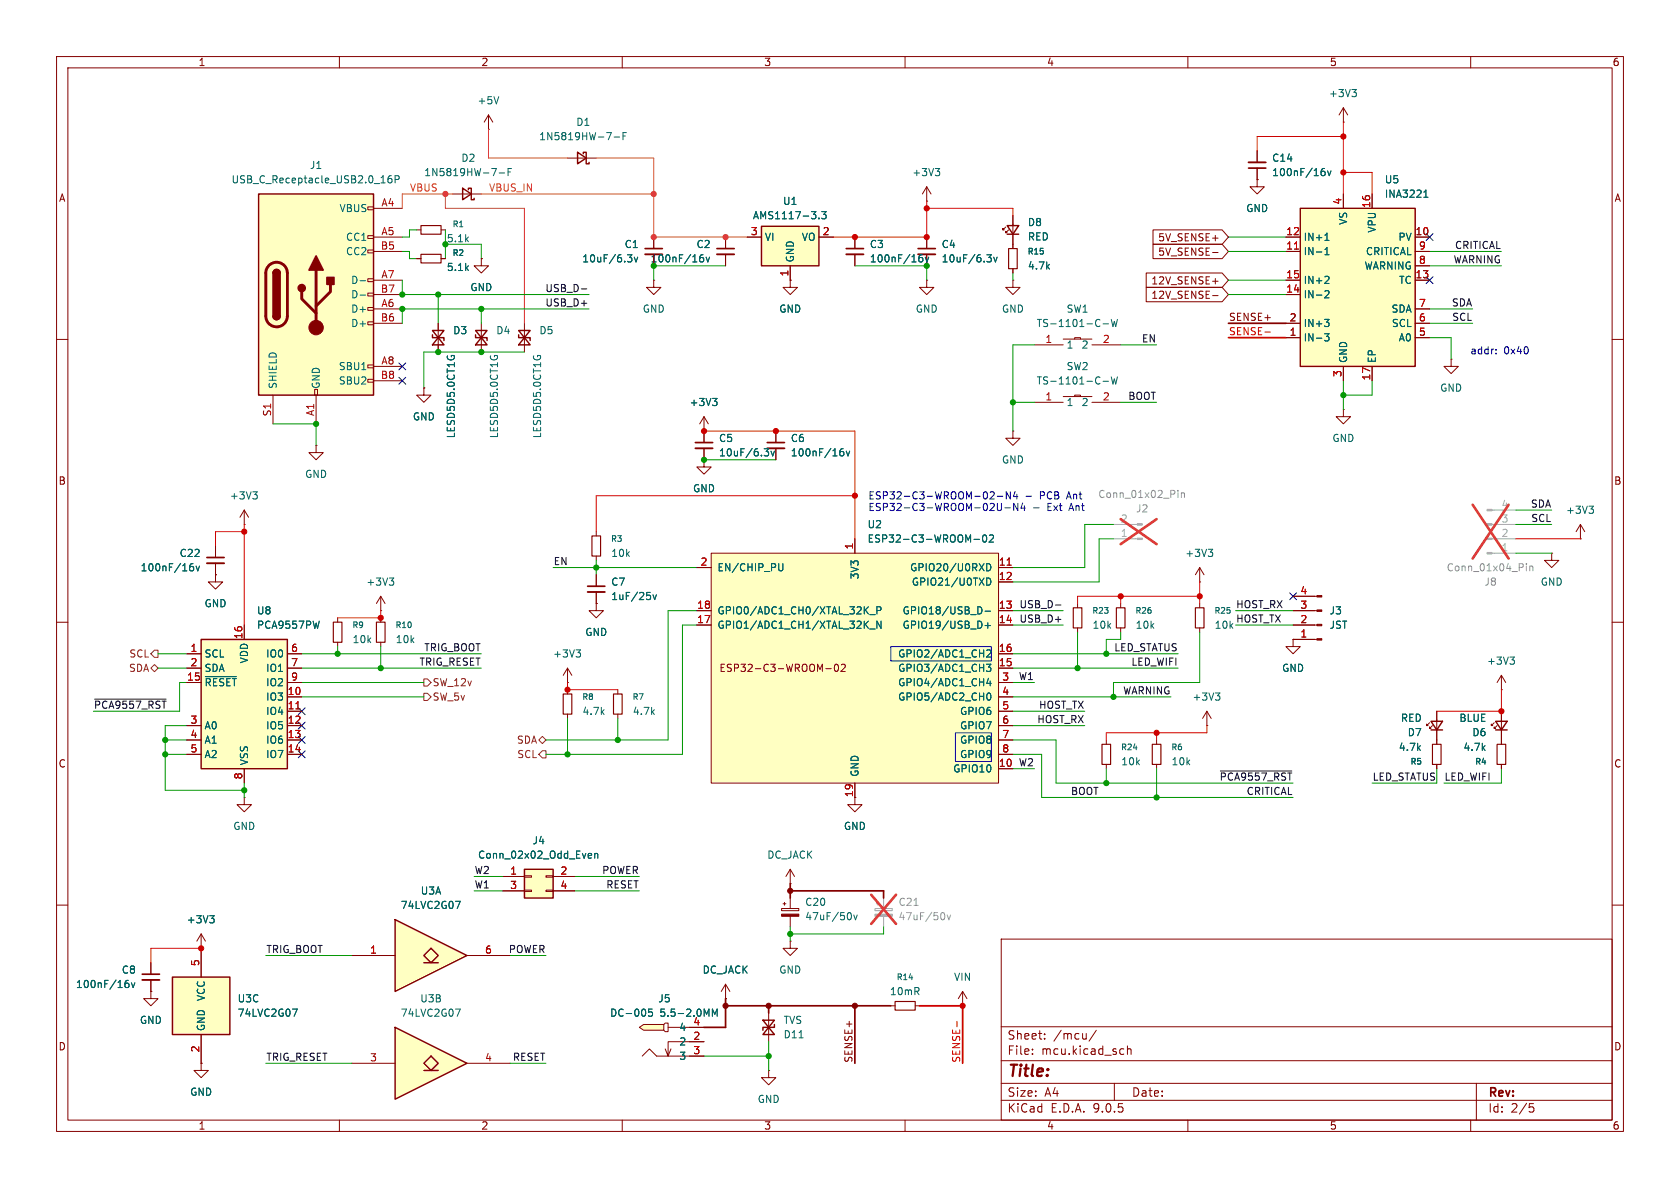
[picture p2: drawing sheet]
<svg xmlns="http://www.w3.org/2000/svg" width="297mm" height="210mm" viewBox="0 0 297 210" stroke-linecap="round" stroke-linejoin="round" font-family="sans-serif">
<g fill="none" stroke="#840000" stroke-width=".18">
<path d="M10 10h277v190h-277zM12 12h273v186h-273zM60 10v2M110 10v2M160 10v2M210 10v2M260 10v2M80 34.3h5.1M86.4 22.9h.1M86.4 20.3l-.8 1.3M86.4 20.3l.7 1.3M86.4 20.3v2.6"/>
<path d="M100.3 27.9h5.1M73.7 40.6h.7M78 40.6h.7M10 60h2M74.9 68.6v1.3h1.3l-1.3 1.2-1.2-1.2h1.2M74.9 68.6h.1M179.1 76.2v1.3h1.2l-1.2 1.2-1.3-1.2h1.3M179.1 76.2h.1M285 60h2M10 110h2M190.5 106.7v.7M190.5 111v.8"/>
<path d="M285 110h2M252.7 127.8l-.5 .5v-.3v.3h.3M253.2 128.3l-.5 .5v-.3v.3h.3M254 125.7v5.9M254 135.1v.8M10 160h2M177 166h108v32h-108zM285 160h2M60 198v2M110 198v2M160 198v2M177 194.5h108"/>
<path d="M177 191.5h108M177 187.5h108M177 181.5h108M182.5 186.3v.1M182.5 185.5v.1M184.7 183.6v.1M184.7 182.8v.1M193.8 182.1l-1.3 2M197 191.5v3M198.2 185.4l.5 .1M198.7 186.3l-.5 .1M199.3 185.5l.2-.1 .4 .1 .1 .9"/>
<path d="M199.3 184.9v1.5M210 198v2M260 198v2M261 191.5v6.5M270.4 195.1h.7M270.5 195.7h.4l.3 .3-.2 .5-.5 .1"/>
</g>
<path d="M81.8 33.3l1.5 1-1.5 1zM82.8 33.5v-.2h.5v2h.5v-.2M102.1 26.9l1.5 1-1.5 1.1zM103.1 27.2v-.3h.5v2.1h.5v-.3M253 127.5h2l-1 1.5zM253 129h2" fill="none" stroke="#840000" stroke-width=".25"/>
<path d="M74.4 39.9h3.6v1.5h-3.6zM189.7 107.4h1.6v3.6h-1.6zM253.2 131.6h1.6v3.5h-1.6z" fill="none" stroke="#840000" stroke-width=".2"/>
<path d="M88.2 17.1l-.4 1.3M88.2 30.6h1M89.8 30.4h.4M90.4 29.8h-.6v1.3M108.6 24.2h.9M110.1 24h.5M110.7 23.4h-.6v1.3" fill="none" stroke="#006464" stroke-width=".18"/>
<path d="M45.7 34.3h20.3v35.6h-20.3z" fill="#ffffc2"/>
<g fill="none" stroke="#840000" stroke-width=".18">
<path d="M65 36.6h1v.5h-1zM66 36.8h5.1M65 41.7h1v.5h-1zM65 44.2h1v.5h-1zM65 49.3h1v.5h-1zM65 51.8h1v.5h-1zM65 54.4h1v.5h-1zM65 56.9h1v.5h-1zM66 41.9h5.1M66 44.5h5.1M66 49.5h5.1M66 52.1h5.1"/>
<path d="M66 54.6h5.1M66 57.2h5.1M85.1 45.7v1.3h1.3l-1.3 1.3-1.3-1.3h1.3M85.1 45.7h.1M48.3 69.9v5M55.6 68.8h.5v1.1h-.5zM55.9 69.9v5M65 64.5h1v.5h-1zM65 67.1h1v.5h-1zM66 64.8h5.1M66 67.3h5.1M274.3 97.8v1.3h1.3l-1.3 1.2-1.3-1.2h1.3"/>
<path d="M274.3 97.8h.1"/>
</g>
<path d="M45.7 34.3h20.3v35.6h-20.3zM48.3 48.3a.64 .64 0 0 1 .6-.7 .64 .64 0 0 1 .6 .7M48.3 55.9a.64 .64 0 0 0 .6 .6 .64 .64 0 0 0 .6-.6" fill="none" stroke="#840000" stroke-width=".25"/>
<path d="M47.5 46.9a1.9 1.9 0 0 1 2.1-.4 1.9 1.9 0 0 1 1.2 1.8v7.6a1.91 1.91 0 0 1-1.9 1.9 1.91 1.91 0 0 1-1.9-1.9v-7.8l.2-.6zM53.3 51.6v1.2l2.6 2.6M55.9 47.8v10.1M58.4 50.3v1.3l-2.5 2.5" fill="none" stroke="#840000" stroke-width=".51"/>
<g fill="#840000" stroke="#840000" stroke-width=".25">
<path d="M48.3 48.3h1.2v7.6h-1.2z"/>
<path d="M48.4 47.8a.64 .64 0 0 1 .7-.1 .64 .64 0 0 1 .4 .6h-1.2z"/>
<path d="M48.3 55.9h1.2a.64 .64 0 0 1-.6 .6 .64 .64 0 0 1-.6-.6z"/>
<path d="M55.9 45.2l1.2 2.6h-2.5z"/>
<path d="M57.8 49h1.3v1.3h-1.3z"/>
<circle cx="53.3" cy="50.9" r=".63"/>
</g>
<circle cx="55.9" cy="57.9" r="1.27" fill="#840000" stroke="#840000" stroke-width=".18"/>
<path d="M69.2 31.1h-.4a.86 .86 0 0 0 0 1.2l.4-.1 .1-.4-.2-.3-.4 .1-.1 .2M69.8 31.7h.7l.1-.2-.1-.3-.7-.1v1.2M63.7 49.6h.9M63.7 52.2h.9" fill="none" stroke="#006464" stroke-width=".18"/>
<path d="M35.6 113h15.2v22.9h-15.2z" fill="#ffffc2"/>
<path d="M35.6 113h15.2v22.9h-15.2z" fill="none" stroke="#840000" stroke-width=".25"/>
<g fill="none" stroke="#840000" stroke-width=".18">
<path d="M38.1 96.5v2.1M38.1 99.6v2M33 115.6h2.6M33 118.1h2.6M38.1 101.6v1.3h1.3l-1.3 1.2-1.3-1.2h1.3M38.1 101.6h.1M43.2 110.5v2.5M50.8 115.6h2.5M50.8 118.1h2.5M33 120.7h2.6M33 128.3h2.6M33 130.8h2.6"/>
<path d="M33 133.4h2.6M43.2 135.9v2.5M50.8 120.7h2.5M50.8 128.3h2.5M50.8 130.8h2.5M50.8 133.4h2.5M50.8 123.2h2.5M50.8 125.7h2.5M43.2 141v1.2h-1.3l1.3 1.3 1.2-1.3h-1.2M43.2 141h.1M26.7 175.3v1.2h1.2l-1.2 1.3-1.3-1.3h1.3M26.7 175.3h.1"/>
<path d="M26.7 170.2v2M26.7 173.2v2.1M35.6 167.6h.1M35.6 165.1l-.8 1.3M35.6 165.1l.7 1.3M35.6 165.1v2.5"/>
</g>
<path d="M34.1 99.6l-.4 .2M33.6 100.2l.4-.1 .2 .3-.1 .5h-.5M34.7 100.1l.3 .8 .3-.8M36.3 119.6h5.5M56.4 109.8l-.3 1.3M22.2 173.9l.4-.1 .2 .2-.1 .5h-.5M22.7 173.3l-.4 .1M23.2 173.7l.3 .9 .3-.9M37.1 161.9h.8l-.5 .5M37.6 162.4l.3 .2v.3l-.3 .2" fill="none" stroke="#006464" stroke-width=".18"/>
<path d="M52.3 125.3h.7" fill="none" stroke="#a90000" stroke-width=".18"/>
<path d="M36.6 98.6h3M25.1 172.2h3.1" fill="none" stroke="#840000" stroke-width=".3"/>
<path d="M36.6 99.6h3M25.1 173.2h3.1" fill="none" stroke="#840000" stroke-width=".33"/>
<path d="M30.5 172.7h10.1v10.2h-10.1z" fill="#ffffc2"/>
<path d="M178.1 39.9h2l-1 1.5zM76.5 58.4h2l-2 2.6h2zM76.5 59.2v.5h2v.5M84.1 58.4h2l-2 2.6h2zM84.1 59.2v.5h2v.5M91.7 58.4h2l-2 2.6h2zM91.7 59.2v.5h2v.5M178.1 41.4h2M264.4 127.5h2l-1 1.5zM264.4 129h2M30.5 172.7h10.1v10.2h-10.1z" fill="none" stroke="#840000" stroke-width=".25"/>
<g fill="none" stroke="#840000" stroke-width=".18">
<path d="M179.1 38.1v5.8M77.5 57.2v5M85.1 57.2v5M92.7 57.2v5M115.6 49.5v1.3h1.2l-1.2 1.3-1.3-1.3h1.3M115.6 49.5h.1M115.6 41.9v2M128.3 41.9v2M128.3 45v2M151.1 41.9v2M151.1 45v2M163.8 49.5v1.3h1.3l-1.3 1.3-1.2-1.3h1.2"/>
<path d="M163.8 49.5h.1M163.8 41.9v2M163.8 45v2M177.8 40.1l-.5 .5v-.2v.2h.2M178.3 40.6l-.5 .5v-.2v.2h.3M179.1 49.5v1.3h1.2l-1.2 1.3-1.3-1.3h1.3M179.1 49.5h.1M179.1 47.5v.8M124.5 81.3v1.3h1.2l-1.2 1.2-1.3-1.2h1.3M124.5 81.3h.1M279.4 95.3h.1M279.4 92.7l-.8 1.3"/>
<path d="M279.4 92.7l.8 1.3M279.4 92.7v2.6M198.1 106.7v.7M198.1 111v.8M212.1 102.9h.1M212.1 100.3v2.6M212.1 106.7v.7M212.1 111v.8M212.1 100.3l-.8 1.3M212.1 100.3l.8 1.3M228.6 113v1.3h1.3l-1.3 1.3-1.3-1.3h1.3M228.6 113h.1"/>
<path d="M228.6 113h4.2M228.6 110.5h4.2M228.6 108h4.2M228.6 105.4h4.2M265.4 119.4l-.7 1.3M265.4 119.4l.8 1.3M265.4 119.4v2.5M195.6 130.8v.8M195.6 135.1v.8M204.5 130.8v.8M204.5 135.1v.8M213.4 128.3h.1"/>
<path d="M213.4 125.7l-.8 1.3M213.4 125.7l.7 1.3M213.4 125.7v2.6M264.2 127.8l-.5 .5v-.3v.3h.2M264.7 128.3l-.5 .5v-.3v.3h.2M265.4 121.9h.1M265.4 125.7v5.9M265.4 135.1v.8M139.7 156.2h.1M139.7 153.7l-.8 1.2M139.7 153.7l.8 1.2M139.7 153.7v2.5"/>
<path d="M151.1 141v1.2h1.3l-1.3 1.3-1.2-1.3h1.2M35.6 167.6v5.1M35.6 188v1.2h1.2l-1.2 1.3-1.3-1.3h1.3M35.6 188h.1M35.6 182.9v5.1"/>
</g>
<g fill="none" stroke="#006464" stroke-width=".18">
<path d="M110.9 45h.8l-.4 .5 .3 .1 .1 .5-.2 .2h-.4M112.1 45.5l.3 .8 .3-.8M123.8 45.6l.4-.1 .2 .3-.1 .4h-.5M124.3 45l-.4 .2M124.8 45.5l.3 .8 .3-.8M162.6 45.6l.3-.1 .3 .3-.2 .4h-.4M163 45l-.4 .2M163.6 45.5l.3 .8 .3-.8M174.5 45h.8l-.5 .5 .4 .1 .1 .5-.3 .2h-.4M175.7 45.5l.3 .8 .3-.8M79.1 62.9v.3M79.8 63.1v-.3h.4l.1 .3"/>
<path d="M86.7 62.9v.3M87.4 63.1v-.3h.4l.2 .3M94.4 62.9l-.1 .3M95 63.1v-.3h.5l.1 .3M213.6 97.1h.8l-.4 .5M214.1 97.6l.3 .2v.3l-.3 .3M280.9 89.5h.8l-.4 .5M281.5 90l.2 .2v.3l-.2 .2M266.9 116.1h.8l-.4 .5M267.5 116.6l.2 .3v.3l-.2 .2M214.9 122.5h.8l-.5 .5M215.4 123l.3 .2v.3l-.3 .3"/>
<path d="M51.7 178.4h.8l-.5 1.2"/>
</g>
<path d="M178.3 43.9h1.5v3.6h-1.5zM197.4 107.4h1.5v3.6h-1.5zM211.3 107.4h1.6v3.6h-1.6zM194.8 131.6h1.5v3.5h-1.5zM203.7 131.6h1.5v3.5h-1.5zM264.7 131.6h1.5v3.5h-1.5z" fill="none" stroke="#840000" stroke-width=".2"/>
<path d="M114 43.9h3.1M126.7 43.9h3.1M149.6 43.9h3.1M162.3 43.9h3.1" fill="none" stroke="#840000" stroke-width=".3"/>
<path d="M114 45h3.1M126.7 45h3.1M149.6 45h3.1M162.3 45h3.1" fill="none" stroke="#840000" stroke-width=".33"/>
<g fill="#a1a1a1" stroke="#a1a1a1" stroke-width=".18">
<path d="M201.1 95.1h.8v.3h-.8z"/>
<path d="M201.1 92.6h.8v.2h-.8z"/>
<path d="M262.9 97.7h.9v.2h-.9z"/>
<path d="M262.9 95.1h.9v.3h-.9z"/>
<path d="M262.9 92.6h.9v.2h-.9z"/>
<path d="M262.9 90h.9v.3h-.9z"/>
</g>
<path d="M196.8 95.3h4.3M196.8 92.7h4.3M263.8 95.3h4.2M263.8 92.7h4.2M263.8 97.8h4.2M263.8 90.2h4.2" fill="none" stroke="#a1a1a1" stroke-width=".18"/>
<path d="M208.2 86.7v.1M208.2 87.1v.9M208.9 87.1v.9M208.9 87.2l.1-.1 .3 .1 .1 .8M269.8 99.6v.2M269.8 100.1v.8M270.4 100.1v.8M270.4 100.2l.2-.1h.3l.1 .8" fill="none" stroke="#989898" stroke-width=".18"/>
<path d="M198.1 91.8l6.4 4.4M204.5 91.8l-6.4 4.4M260.3 89.2l6.4 9.5M266.7 89.2l-6.4 9.5" fill="none" stroke="#e12e31" stroke-width=".46"/>
<g fill="#840000" stroke="#840000" stroke-width=".18">
<path d="M232.8 112.9h.9v.3h-.9z"/>
<path d="M232.8 110.4h.9v.2h-.9z"/>
<path d="M232.8 107.8h.9v.3h-.9z"/>
<path d="M232.8 105.3h.9v.2h-.9z"/>
</g>
<path d="M125.7 97.8h50.8v40.6h-50.8z" fill="#ffffc2"/>
<g fill="none" stroke="#840000" stroke-width=".18">
<path d="M125.7 97.8h50.8v40.6h-50.8zM151.1 95.3v2.5M123.2 100.3h2.5M123.2 108h2.5M123.2 110.5h2.5M146 118.2h1M147.6 117.5l.2-.1a.68 .68 0 0 1 .4 .7 .68 .68 0 0 1-.4 .6l-.2-.1-.1-.4zM148.7 117.5l.5-.1 .2 .4-.7 .9h.7M176.5 100.3h2.6M176.5 108h2.6M176.5 110.5h2.6M176.5 102.9h2.6"/>
<path d="M176.5 115.6h2.6M176.5 118.1h2.6M151.1 138.4v2.6M176.5 120.7h2.6M176.5 123.2h2.6M176.5 125.7h2.6M176.5 128.3h2.6M176.5 130.8h2.6M176.5 133.4h2.6M176.5 135.9h2.6"/>
</g>
<g fill="none" stroke="#006464" stroke-width=".18">
<path d="M138.4 99.6l-.1 1.2-.1 .1-.4-.1M172.2 95.3h1M173.8 94.7l.2-.1a.68 .68 0 0 1 .4 .6 .68 .68 0 0 1-.4 .6l-.2-.1-.1-.4zM174.4 99.6a.64 .64 0 0 1 .8 .7 .64 .64 0 0 1-.8 .6zM174.9 94.7l.5-.1 .2 .3-.7 .9h.7M153.8 108.7h.9M153.8 111.2h.9M155 107.9h.6l.2-.2-.1-.3-.7-.1v1.2M155.8 109.8v1.3l-.8-1.3v1.3M173.4 107.3l.2 .5-.2 .7M174.1 108h1M174.1 110.6h1"/>
<path d="M174.4 117.4h.8l-.5 .5 .4 .1v.6l-.2 .1-.5-.1M174.4 102.2a.64 .64 0 0 1 .8 .6 .64 .64 0 0 1-.8 .6zM174.4 115l.5-.1 .3 .3-.8 .9h.8M174.6 110.1v1M174.7 119.9l-.3 .9h.8M174.6 122.6l.1-.1a.68 .68 0 0 1 .5 .6 .68 .68 0 0 1-.5 .7l-.1-.2-.2-.3zM175.1 120.4v.8"/>
</g>
<path d="M178 99.9h.8" fill="none" stroke="#a90000" stroke-width=".18"/>
<path d="M134.6 40h10.2v7h-10.2z" fill="#ffffc2"/>
<path d="M134.6 40h10.2v7h-10.2z" fill="none" stroke="#840000" stroke-width=".25"/>
<path d="M132.1 41.9h2.5M139.7 49.5v1.3h1.3l-1.3 1.3-1.3-1.3h1.3M139.7 49.5h.1M139.7 47v2.5M144.8 41.9h2.5M124.5 76.2h.1M124.5 73.7l-.8 1.2M124.5 73.7l.7 1.2M124.5 73.7v4.5M124.5 79.2v2.1M137.2 76.2v2M137.2 79.2v2.1" fill="none" stroke="#840000" stroke-width=".18"/>
<path d="M144.8 38.6v.1M145.3 37.4h.7l-.4 .5 .4 .1v.6l-.2 .1-.5-.1M126 70.4h.8l-.5 .5M126.5 70.9l.3 .3v.3l-.3 .2M135.1 79.3h.8l-.4 .5 .3 .1 .1 .5-.3 .2h-.3M136.3 79.7l.3 .9 .3-.9M148.6 79.9l.3-.1 .3 .3-.1 .4h-.5M149.1 79.3l-.5 .1M149.6 79.7l.3 .9 .3-.9" fill="none" stroke="#006464" stroke-width=".18"/>
<path d="M122.9 78.2h3.1M135.6 78.2h3.1" fill="none" stroke="#840000" stroke-width=".3"/>
<path d="M122.9 79.2h3.1M135.6 79.2h3.1" fill="none" stroke="#840000" stroke-width=".33"/>
<path d="M92.7 153.7h5.1v5.1h-5.1z" fill="#ffffc2"/>
<path d="M92.7 153.7h5.1v5.1h-5.1z" fill="none" stroke="#840000" stroke-width=".25"/>
<path d="M88.9 154.9h3.8M88.9 157.5h3.8M92.7 154.8h1.3v.3h-1.3zM92.7 157.4h1.3v.2h-1.3zM96.5 154.8h1.3v.3h-1.3zM96.5 157.4h1.3v.2h-1.3zM97.8 154.9h3.8M97.8 157.5h3.8" fill="none" stroke="#840000" stroke-width=".18"/>
<path d="M104.2 150.9h.3l.1 .3-.6 .1M104.5 151.6l-.3 .1M105.1 151l.2-.1h.3l.1 .8M105.1 150.9v.8" fill="none" stroke="#006464" stroke-width=".18"/>
<path d="M69.8 181.6l12.7 6.4-12.7 6.3z" fill="#ffffc2"/>
<path d="M74.9 189.2h2.6" fill="none" stroke="#ffffc2" stroke-width=".18"/>
<path d="M74.9 188l1.3-1.3 1.3 1.3-1.3 1.2z" fill="#ffffc2"/>
<path d="M69.8 181.6l12.7 6.4-12.7 6.3zM74.9 188l1.3-1.3 1.3 1.3-1.3 1.2zM74.9 189.2h2.6" fill="none" stroke="#840000" stroke-width=".25"/>
<path d="M62.2 188h7.6M82.5 188h7.7" fill="none" stroke="#840000" stroke-width=".18"/>
<path d="M80.5 178.4h.9l-.6 1.2" fill="none" stroke="#006464" stroke-width=".18"/>
<path d="M69.8 162.6l12.7 6.3-12.7 6.4z" fill="#ffffc2"/>
<path d="M74.9 170.2h2.6" fill="none" stroke="#ffffc2" stroke-width=".18"/>
<path d="M74.9 168.9l1.3-1.3 1.3 1.3-1.3 1.3z" fill="#ffffc2"/>
<path d="M69.8 162.6l12.7 6.3-12.7 6.4zM74.9 168.9l1.3-1.3 1.3 1.3-1.3 1.3zM74.9 170.2h2.6" fill="none" stroke="#840000" stroke-width=".25"/>
<path d="M62.2 168.9h7.6M82.5 168.9h7.7" fill="none" stroke="#840000" stroke-width=".18"/>
<path d="M80.5 159.3h.9l-.6 1.3" fill="none" stroke="#006464" stroke-width=".18"/>
<path d="M113 181.6l.8-.5h3.6v1h-3.6z" fill="#ffffc2"/>
<g fill="none" stroke="#840000" stroke-width=".18">
<path d="M73.7 45.7h.7M78 45.7h.7M55.9 78.7v1.3h1.2l-1.2 1.3-1.3-1.3h1.3M55.9 78.7h.1M256.5 63.5v1.3h1.3l-1.3 1.2-1.2-1.2h1.2M256.5 63.5h.1M43.2 92.7h.1M43.2 90.2l-.8 1.2M43.2 90.2l.7 1.2M43.2 90.2v2.5M105.4 94v.7M105.4 98.3v.8"/>
<path d="M59.7 109.2v.8M59.7 113.5v.8M67.3 108h.1M67.3 105.4v2.6M67.3 109.2v.8M67.3 113.5v.8M67.3 105.4l-.8 1.3M67.3 105.4l.8 1.3M100.3 118.1v2.6M100.3 118.1l-.7 1.3M100.3 118.1l.8 1.3M105.4 106.7v1.3h1.3l-1.3 1.2-1.3-1.2h1.3"/>
<path d="M105.4 106.7h.1M105.4 101.6v2M105.4 104.6v2.1M100.3 120.7h.1M100.3 121.9v.8M100.3 126.2v.8M109.2 121.9v.8M109.2 126.2v.8M138.4 159.8h.5M138.7 159.5v.5M139.7 158.8v1.8M128.3 176.5h.1"/>
<path d="M128.3 174l-.8 1.3M128.3 174l.7 1.3M128.3 174v2.5M135.9 179.1v5.1M138.2 160.6h3v.4h-3zM139.7 166.4v1.2h1.3l-1.3 1.3-1.3-1.3h1.3M139.7 166.4h.1M139.7 162v1.8M157.5 177.8h.7M161.8 177.8h.8M170.2 177.8h.1M170.2 175.3l-.8 1.2"/>
<path d="M170.2 175.3l.7 1.2M170.2 175.3v2.5M113 181.6l.8-.5h3.6v1h-3.6zM113.5 186.7l1.3-1.3 1.3 1.3h8.4M117.4 181.1l.2-.2h.5v1.5h-.5l-.2-.3M118.1 181.6h6.4M118.6 185.4l-.5 1.3M124.5 184.2h-6.4v2.5l-.5-1.3M135.9 189.2v1.3h1.3l-1.3 1.3-1.3-1.3h1.3M135.9 189.2h.1"/>
</g>
<g fill="none" stroke="#006464" stroke-width=".18">
<path d="M44.7 86.9h.8l-.4 .5M45.2 87.4l.3 .3v.3l-.3 .2M68.8 102.2h.8l-.4 .5M69.4 102.7l.2 .2v.3l-.2 .2M101.8 114.9h.8l-.4 .5M102.4 115.4l.2 .2v.3l-.2 .2M114.4 104.7h.6M114.9 105.3l.1 .2-.1 .4M115.4 105.1l.3 .9 .3-.9M115.3 178.4h-.6l-.1 .6 .2-.1h.4l.2 .2-.1 .4-.2 .1-.5-.1M125.9 179.6v-1.2l.5 .9 .4-.9v1.2M150.2 161.3a.79 .79 0 0 1 0 1.3"/>
<path d="M150.9 161.7l.3 .9 .3-.9M141.3 183.5h.7"/>
</g>
<path d="M74.4 45h3.6v1.5h-3.6zM104.6 94.7h1.6v3.6h-1.6zM58.9 110h1.6v3.5h-1.6zM66.5 110h1.6v3.5h-1.6zM99.6 122.7h1.5v3.5h-1.5zM108.5 122.7h1.5v3.5h-1.5zM158.2 177h3.6v1.6h-3.6z" fill="none" stroke="#840000" stroke-width=".2"/>
<path d="M103.9 103.6h3" fill="none" stroke="#840000" stroke-width=".3"/>
<path d="M103.9 104.6h3" fill="none" stroke="#840000" stroke-width=".33"/>
<path d="M154.9 159.8h.5M155.2 159.5v.5M156.2 158.8v1.8M154.7 160.6h3v.4h-3zM156.2 162v1.8" fill="none" stroke="#a1a1a1" stroke-width=".18"/>
<path d="M154.7 161.6h3v.4h-3z" fill="#a1a1a1" stroke="#a1a1a1" stroke-width=".18"/>
<path d="M161.6 160.1h.7M166.7 161.3a.79 .79 0 0 1 0 1.3M167.4 161.7l.4 .9 .3-.9" fill="none" stroke="#989898" stroke-width=".18"/>
<path d="M154 158.2l4.4 5.1M158.4 158.2l-4.4 5.1" fill="none" stroke="#e12e31" stroke-width=".46"/>
<path d="M134.9 180.3h2l-2 2.6h2zM136.9 181.1v.5h-2v.5" fill="none" stroke="#840000" stroke-width=".25"/>
<path d="M138.2 161.6h3v.4h-3z" fill="#840000" stroke="#840000" stroke-width=".18"/>
<path d="M229.9 36.8h20.3v28h-20.3z" fill="#ffffc2"/>
<path d="M229.9 36.8h20.3v28h-20.3z" fill="none" stroke="#840000" stroke-width=".25"/>
<g fill="none" stroke="#840000" stroke-width=".18">
<path d="M237.5 19.1v2.5M237.5 19.1l-.8 1.2M237.5 19.1l.8 1.2M163.8 35.6h.1M163.8 33l-.7 1.3M163.8 33l.8 1.3M163.8 33v2.6M179.1 38.1v1.8M222.2 31.8v1.2h1.3l-1.3 1.3-1.2-1.3h1.2M222.2 31.8h.1M222.2 26.7v2M222.2 29.7v2.1"/>
<path d="M237.5 21.6h.1M237.5 34.3v2.5M242.6 34.3v2.5M73.7 45.7h.7M77.5 57.2v1.2M78 45.7h.7M85.1 45.7h.1M115.6 41.9v2M128.3 41.9v2M128.3 45v2M132.1 41.9h2.5M139.7 49.5h.1"/>
<path d="M139.7 47v2.5M144.8 41.9h2.5M151.1 41.9v2M151.1 45v2M163.8 41.9v2M163.8 45v2M179.1 41.4v2.5M179.1 47.5v.8M188 59.9h5M190 59.9v-.2h1v.2M202.6 48.3h13.5l1.1 1.2-1.1 1.3h-13.5zM202.6 50.8h13.5l1.1 1.3-1.1 1.2h-13.5z"/>
<path d="M203.8 43.2h12.3l1.1 1.3-1.1 1.2h-12.3zM203.8 40.6h12.3l1.1 1.3-1.1 1.3h-12.3zM214.4 44.6h.9M214.4 49.7h.9M214.4 52.3h.9M227.3 41.9h2.6M227.3 44.5h2.6M227.3 49.5h2.6M227.3 52.1h2.6M227.3 57.2h2.6M227.3 59.7h2.6M250.2 41.9h2.5"/>
<path d="M250.2 44.5h2.5M250.2 49.5h2.5M250.2 57.2h2.5M250.2 59.7h2.5M250.2 47h2.5M250.2 54.6h2.5M74.9 68.6h.1M77.5 61v1.2M124.5 76.2h.1M124.5 76.2v2M124.5 79.2v2.1M137.2 76.2v2"/>
<path d="M137.2 79.2v2.1M182.9 71.1h5.1M182.9 61h5.1M188 70.1h5M190 70.1v-.2h1v.2M193 71.1h5.1M193 61h5.1M237.5 72.4v1.3h1.3l-1.3 1.2-1.3-1.2h1.3M237.5 72.4h.1M237.5 64.8v2.5M242.6 64.8v2.5M38.1 96.5v2.1"/>
<path d="M38.1 99.6v2M124.5 81.3h.1M151.1 95.3v2.5M33 115.6h2.6M33 118.1h2.6M38.1 101.6h.1M43.2 110.5v2.5M50.8 115.6h2.5M50.8 118.1h2.5M105.4 106.7h.1M105.4 101.6v2M105.4 104.6v2.1"/>
<path d="M123.2 110.5h2.5M123.2 108h2.5M123.2 100.3h2.5M176.5 110.5h2.6M176.5 108h2.6M176.5 115.6h2.6M176.5 118.1h2.6M176.5 100.3h2.6M176.5 102.9h2.6M228.6 113h.1M228.6 113h3.8M228.6 110.5h3.8"/>
<path d="M228.6 108h3.8M228.6 105.4h3.8M33 120.7h2.6M33 128.3h2.6M33 130.8h2.6M33 133.4h2.6M43.2 135.9v2.5M50.8 120.7h2.5M50.8 128.3h2.5M50.8 130.8h2.5M50.8 133.4h2.5M50.8 123.2h2.5"/>
<path d="M50.8 125.7h2.5M151.1 138.4v2.6M176.5 120.7h2.6M176.5 128.3h2.6M176.5 130.8h2.6M176.5 133.4h2.6M176.5 123.2h2.6M176.5 125.7h2.6M176.5 135.9h2.6M254 125.7v1.8M254 129v2.6M254 135.1v.8"/>
<path d="M265.4 125.7v1.8M265.4 129v2.6M265.4 135.1v.8M88.9 154.9h3.8M88.9 157.5h3.8M97.8 154.9h3.8M97.8 157.5h3.8M26.7 175.3h.1M26.7 170.2v2M26.7 173.2v2.1M35.6 167.6h.1M35.6 167.6v5.1"/>
<path d="M62.2 168.9h7.6M82.5 168.9h7.7M128.3 176.5h.1M35.6 188h.1M35.6 182.9v5.1M121.9 181.6h2.6M121.9 184.2h2.6M121.9 186.7h2.6"/>
</g>
<g fill="none" stroke="#006464" stroke-width=".18">
<path d="M239 15.8h.8l-.4 .5M239.5 16.3l.3 .2v.3l-.3 .3M144.8 38.6v.1M145.3 37.4h.7l-.4 .5 .4 .1v.6l-.2 .1-.5-.1M165.3 29.8h.8l-.4 .5M165.9 30.3l.2 .2v.3l-.2 .3M233.7 30.3h.3l.3 .2-.1 .5h-.5M234.2 29.8l-.5 .1M234.7 30.2l.3 .9 .3-.9M251.7 34.9h.7M251.8 33.9l.3-.3v1.3M110.9 45h.8l-.4 .5 .3 .1 .1 .5-.2 .2h-.4"/>
<path d="M112.1 45.5l.3 .8 .3-.8M123.8 45.6l.4-.1 .2 .3-.1 .4h-.5M124.3 45l-.4 .2M124.8 45.5l.3 .8 .3-.8M162.6 45.6l.3-.1 .3 .3-.2 .4h-.4M163 45l-.4 .2M163.6 45.5l.3 .8 .3-.8M174.5 45h.8l-.5 .5 .4 .1 .1 .5-.3 .2h-.4M175.7 45.5l.3 .8 .3-.8M195 57.2h1M196.5 56.5l.3 1.2 .2-.9 .2 .9 .3-1.2M234.2 59h.8l-.5 .5 .4 .1v.5l-.2 .2-.5-.1"/>
<path d="M234.2 56.5h.8l-.5 .4M234.2 42.5h.8M234.2 44.1l.4-.3v1.2M234.2 45h.8M234.2 51.5l.5-.1 .3 .3-.8 .9h.8M234.3 41.5l.3-.3v1.3M234.4 48.8l.4 .1 .2 .3-.8 .9h.8M234.7 56.9l.3 .3v.3l-.3 .2M79.1 62.9v.3M79.8 63.1v-.3h.4l.1 .3M126 70.4h.8l-.5 .5M126.5 70.9l.3 .3v.3l-.3 .2"/>
<path d="M135.1 79.3h.8l-.4 .5 .3 .1 .1 .5-.3 .2h-.3M136.3 79.7l.3 .9 .3-.9M148.6 79.9l.3-.1 .3 .3-.1 .4h-.5M149.1 79.3l-.5 .1M149.6 79.7l.3 .9 .3-.9M195 67.4h1M196.5 66.6l.3 1.3 .2-.9 .2 .9 .3-1.3M34.1 99.6l-.4 .2M138.4 99.6l-.1 1.2-.1 .1-.4-.1M172.2 95.3h1M173.8 94.7l.2-.1a.68 .68 0 0 1 .4 .6 .68 .68 0 0 1-.4 .6l-.2-.1-.1-.4zM174.4 99.6a.64 .64 0 0 1 .8 .7 .64 .64 0 0 1-.8 .6z"/>
<path d="M174.9 94.7l.5-.1 .2 .3-.7 .9h.7M33.6 100.2l.4-.1 .2 .3-.1 .5h-.5M34.7 100.1l.3 .8 .3-.8M36.3 119.6h5.5M56.4 109.8l-.3 1.3M114.4 104.7h.6M114.9 105.3l.1 .2-.1 .4M115.4 105.1l.3 .9 .3-.9M153.8 108.7h.9M153.8 111.2h.9M155 107.9h.6l.2-.2-.1-.3-.7-.1v1.2M155.8 109.8v1.3l-.8-1.3v1.3"/>
<path d="M173.4 107.3l.2 .5-.2 .7M174.1 108h1M174.1 110.6h1M174.4 117.4h.8l-.5 .5 .4 .1v.6l-.2 .1-.5-.1M174.4 102.2a.64 .64 0 0 1 .8 .6 .64 .64 0 0 1-.8 .6zM174.4 115l.5-.1 .3 .3-.8 .9h.8M174.6 110.1v1M174.7 119.9l-.3 .9h.8M174.6 122.6l.1-.1a.68 .68 0 0 1 .5 .6 .68 .68 0 0 1-.5 .7l-.1-.2-.2-.3zM175.1 120.4v.8M80.5 159.3h.9l-.6 1.3M104.2 150.9h.3l.1 .3-.6 .1"/>
<path d="M104.5 151.6l-.3 .1M105.1 151l.2-.1h.3l.1 .8M105.1 150.9v.8M22.2 173.9l.4-.1 .2 .2-.1 .5h-.5M22.7 173.3l-.4 .1M23.2 173.7l.3 .9 .3-.9M37.1 161.9h.8l-.5 .5M37.6 162.4l.3 .2v.3l-.3 .2M51.7 178.4h.8l-.5 1.2M115.3 178.4h-.6l-.1 .6 .2-.1h.4l.2 .2-.1 .4-.2 .1-.5-.1M125.9 179.6v-1.2l.5 .9 .4-.9v1.2"/>
</g>
<path d="M228.8 44h.8M178 99.9h.8M52.3 125.3h.7" fill="none" stroke="#a90000" stroke-width=".18"/>
<path d="M220.7 29.7h3.1M217.2 57.2h10.1M139.7 157.5h16.5v1.3M139.7 156.2v2.6M128.3 177.8h29.2M128.3 176.5v5.1h-3.8M135.9 177.8v1.3M151.1 177.8v10.2" fill="none" stroke="#840000" stroke-width=".3"/>
<path d="M220.7 28.7h3.1" fill="none" stroke="#840000" stroke-width=".33"/>
<path d="M27.3 114.9h.6v1.3h-.6l-.6-.6zM27.3 117.5l.6 .6-.6 .6-.6-.6zM74.9 122.6h.7l.6 .6-.6 .6h-.7zM74.9 120h.7l.6 .7-.6 .6h-.7zM95.9 130.2l.6 .6-.6 .6-.7-.6zM95.9 132.7h.6v1.3h-.6l-.7-.6z" fill="none" stroke="#725600" stroke-width=".18"/>
<path d="M102.8 51.1h.9M186.6 107h1M16.7 123.6h12.7M215.7 136.3h12.7" fill="none" stroke="#0f0f0f" stroke-width=".18"/>
<g fill="none" stroke="#f00" stroke-width=".18">
<path d="M163.8 35.6v6.3h-16.5M163.8 36.8h15.3v1.3M237.5 21.6v12.7M237.5 24.1h-15.3v2.6M237.5 30.5h5.1v3.8M223.6 58.7h1M124.5 76.2h26.6v19.1M43.2 92.7v17.8M43.2 94h-5.1v2.5M151.1 87.6h-45.7v6.4M268 95.3h11.4M67.3 108v1.2h-7.6"/>
<path d="M198.1 105.4v1.3M212.1 105.4h-21.6v1.3M212.1 102.9v3.8M100.3 120.7v1.2h8.9M204.5 129.5v1.3M213.4 128.3v1.2h-17.8v1.3M265.4 121.9v3.8h-11.4M35.6 167.6h-8.9v2.6M169.2 180.5v1"/>
</g>
<g fill="none" stroke="#009600" stroke-width=".18">
<path d="M71.1 44.5h1.3v1.2h1.3M71.1 49.5v2.6h33M73.7 40.6h-1.3v1.3h-1.3M77.5 52.1v5.1M78.7 43.2h6.4v2.5M78.7 40.6v5.1M85.1 54.6v2.6M104.1 54.6h-33v2.6M128.3 47h-12.7v2.5M151.1 47h12.7v2.5M179.1 48.3v1.2M217.2 44.5h10.1"/>
<path d="M217.2 49.5h10.1M217.2 41.9h10.1M217.2 52.1h10.1M252.7 47h12.7M252.7 44.5h12.7M252.7 57.2h7.6M252.7 59.7h3.8v3.8M252.7 54.6h7.6M48.3 74.9h7.6v3.8M92.7 62.2h-17.8v6.4M179.1 71.1h3.8M182.9 61h-3.8v15.2"/>
<path d="M198.1 61h6.4M198.1 71.1h6.4M237.5 67.3v5.1M242.6 67.3v2.6h-5.1M105.4 99.1v2.5M124.5 81.3h12.7M196.8 92.7h-5v7.6h-12.7M196.8 95.3h-2.5v7.6h-15.2M268 90.2h6.3M268 92.7h6.3M268 97.8h6.3M27.9 115.6h5.1"/>
<path d="M27.9 118.1h5.1M53.3 115.6h31.8M53.3 118.1h31.8M59.7 114.3v1.3M67.3 114.3v3.8M97.8 100.3h25.4M123.2 110.5h-2.6v22.9h-24.1M123.2 108h-5.1v22.8h-21.6M179.1 115.6h29.2M179.1 118.1h29.2M179.1 110.5h8.9M179.1 108h8.9"/>
<path d="M190.5 111.8v6.3M198.1 111.8v1.2h-2.5v2.6M212.1 111.8v8.9h-15.3v2.5M218.4 110.5h10.2M218.4 108h10.2M29.2 130.8h3.8M29.2 133.4h3.8M33 120.7h-1.3v5h-15.2M33 128.3h-3.8v11.4h14M43.2 138.4v2.6M53.3 120.7h21.6M53.3 123.2h21.6"/>
<path d="M100.3 127v6.4M109.2 127v3.8M179.1 120.7h3.8M179.1 130.8h7.6v7.6h41.9M179.1 133.4h5v7.6h44.5M179.1 123.2h27.9M179.1 125.7h12.7M179.1 128.3h12.7M179.1 135.9h3.8M195.6 135.9v2.5M204.5 135.9v5.1M254 135.9v2.5h-11.4"/>
<path d="M265.4 135.9v2.5h-10.1M83.8 154.9h5.1M83.8 157.5h5.1M101.6 154.9h11.4M101.6 157.5h11.4M47 168.9h15.2M90.2 168.9h6.3M139.7 163.8v2.6M156.2 163.8v1.3h-16.5M47 188h15.2M90.2 188h6.3M124.5 186.7h11.4"/>
<path d="M135.9 184.2v5"/>
</g>
<path d="M78.7 34.3v2.5h14v20.4M80 34.3h-8.9v2.5M85.1 34.3h30.5M86.4 22.9v5h13.9M105.4 27.9h10.2v14h16.5" fill="none" stroke="#c60" stroke-width=".18"/>
<path d="M217.2 59.7h10.1M162.6 177.8h7.6v10.2" fill="none" stroke="#f00" stroke-width=".3"/>
<g fill="none" stroke="#000084" stroke-width=".18">
<path d="M252.1 41.3l1.2 1.2M252.1 48.9l1.2 1.2M253.3 41.3l-1.2 1.2M253.3 48.9l-1.2 1.2M70.5 64.2l1.2 1.2M70.5 66.7l1.2 1.2M71.7 64.2l-1.2 1.2M71.7 66.7l-1.2 1.2M228 104.8l1.2 1.2M229.2 104.8l-1.2 1.2M52.7 125.1l1.2 1.2M52.7 127.7l1.2 1.2"/>
<path d="M52.7 132.7l1.2 1.3M52.7 130.2l1.2 1.2M53.9 125.1l-1.2 1.2M53.9 127.7l-1.2 1.2M53.9 132.7l-1.2 1.3M53.9 130.2l-1.2 1.2"/>
</g>
<g fill="none" stroke="#0000c2" stroke-width=".18">
<path d="M264.5 62.4v.2M264.5 61.8v.1M175.2 86.9l.5 .1 .1 .3-.8 .9h.8M176.3 87.7h1M177 89v1l-.1 .2-.3 .1M177.6 89.8h1M178.6 86.9v1.3l-.7-1.3v1.3M179.5 86.9l-.3 .9h.7M179.8 87.4v.8M179.9 89v1.3l-.7-1.3v1.3M180.8 88.9l-.3 .9h.8M181.1 89.4v.9"/>
<path d="M181.4 87.7h1M182.7 89.8h1M157.5 114.3h17.8v2.5h-17.8zM168.9 129.5h6.4v5.1h-6.4z"/>
</g>
<g fill="#009600" stroke="#009600" stroke-width=".18">
<circle cx="237.5" cy="69.9" r=".46"/>
<circle cx="195.6" cy="115.6" r=".46"/>
<circle cx="195.6" cy="138.4" r=".46"/>
<circle cx="196.8" cy="123.2" r=".46"/>
<circle cx="190.5" cy="118.1" r=".46"/>
<circle cx="204.5" cy="141" r=".46"/>
<circle cx="179.1" cy="71.1" r=".46"/>
<circle cx="163.8" cy="47" r=".46"/>
<circle cx="78.7" cy="43.2" r=".46"/>
<circle cx="71.1" cy="52.1" r=".46"/>
<circle cx="71.1" cy="54.6" r=".46"/>
<circle cx="77.5" cy="62.2" r=".46"/>
<circle cx="29.2" cy="130.8" r=".46"/>
<circle cx="29.2" cy="133.4" r=".46"/>
<circle cx="43.2" cy="139.7" r=".46"/>
<circle cx="67.3" cy="118.1" r=".46"/>
<circle cx="59.7" cy="115.6" r=".46"/>
<circle cx="105.4" cy="100.3" r=".46"/>
<circle cx="55.9" cy="74.9" r=".46"/>
<circle cx="139.7" cy="165.1" r=".46"/>
<circle cx="135.9" cy="186.7" r=".46"/>
<circle cx="115.6" cy="47" r=".46"/>
<circle cx="85.1" cy="62.2" r=".46"/>
<circle cx="77.5" cy="52.1" r=".46"/>
<circle cx="124.5" cy="81.3" r=".46"/>
<circle cx="85.1" cy="54.6" r=".46"/>
<circle cx="109.2" cy="130.8" r=".46"/>
<circle cx="100.3" cy="133.4" r=".46"/>
</g>
<g fill="#f00" stroke="#f00" stroke-width=".18">
<circle cx="237.5" cy="30.5" r=".46"/>
<circle cx="237.5" cy="24.1" r=".46"/>
<circle cx="163.8" cy="36.8" r=".46"/>
<circle cx="163.8" cy="41.9" r=".46"/>
<circle cx="151.1" cy="41.9" r=".46"/>
<circle cx="204.5" cy="129.5" r=".46"/>
<circle cx="212.1" cy="105.4" r=".46"/>
<circle cx="265.4" cy="125.7" r=".46"/>
<circle cx="198.1" cy="105.4" r=".46"/>
<circle cx="151.1" cy="87.6" r=".46"/>
<circle cx="35.6" cy="167.6" r=".46"/>
<circle cx="43.2" cy="94" r=".46"/>
<circle cx="67.3" cy="109.2" r=".46"/>
<circle cx="100.3" cy="121.9" r=".46"/>
<circle cx="170.2" cy="177.8" r=".46"/>
<circle cx="124.5" cy="76.2" r=".46"/>
<circle cx="137.2" cy="76.2" r=".46"/>
</g>
<g fill="#c60" stroke="#c60" stroke-width=".18">
<circle cx="78.7" cy="34.3" r=".46"/>
<circle cx="115.6" cy="41.9" r=".46"/>
<circle cx="115.6" cy="34.3" r=".46"/>
<circle cx="128.3" cy="41.9" r=".46"/>
</g>
<g fill="#840000" stroke="#840000" stroke-width=".18">
<circle cx="151.1" cy="177.8" r=".46"/>
<circle cx="135.9" cy="177.8" r=".46"/>
<circle cx="139.7" cy="157.5" r=".46"/>
<circle cx="128.3" cy="177.8" r=".46"/>
</g>
<text font-size="2.8" fill="#840000" x="178" y="190.9">Title:</text>
<g font-size="2.1" fill="#840000">
<text x="178" y="184">Sheet:</text>
<text x="186.2" y="184">/mcu/</text>
<text x="178" y="186.7">File:</text>
<text x="184.1" y="186.7">mcu.kicad_sch</text>
<text x="178" y="196.9">KiCad</text>
<text x="178" y="194.1">Size:</text>
<text x="184.7" y="194.1">A4</text>
<text x="185.7" y="196.9">E.D.A.</text>
<text x="193.3" y="196.9">9.0.5</text>
<text x="200" y="194.1">Date:</text>
<text x="263" y="194.3">Rev:</text>
<text x="263" y="196.9">Id:</text>
<text x="267.1" y="196.9">2/5</text>
</g>
<g font-size="1.8" fill="#840000">
<text x="35" y="11.9">1</text>
<text x="85" y="11.9">2</text>
<text x="135" y="11.9">3</text>
<text x="185" y="11.9">4</text>
<text x="235" y="11.9">5</text>
<text x="285" y="11.9">6</text>
<text x="10.3" y="35.9">A</text>
<text x="285.3" y="35.9">A</text>
<text x="114.9" y="46.6">100nF/16v</text>
<text x="204.7" y="45.4">5V_SENSE-</text>
<text x="204.7" y="42.9">5V_SENSE+</text>
<text x="203.4" y="50.5">12V_SENSE+</text>
<text x="203.4" y="53">12V_SENSE-</text>
<text x="217.2" y="56.8">SENSE+</text>
<text x="10.3" y="85.9">B</text>
<text x="285.3" y="85.9">B</text>
<text x="127.1" y="119">ESP32-C3-WROOM-02</text>
<text x="10.3" y="135.9">C</text>
<text x="285.3" y="135.9">C</text>
<text x="150.9" y="141" transform="rotate(-90 150.9 141)">19</text>
<text x="10.3" y="185.9">D</text>
<text x="285.3" y="185.9">D</text>
<text x="150.8" y="188" transform="rotate(-90 150.8 188)">SENSE+</text>
<text x="35" y="199.9">1</text>
<text x="85" y="199.9">2</text>
<text x="135" y="199.9">3</text>
<text x="185" y="199.9">4</text>
<text x="235" y="199.9">5</text>
<text x="285" y="199.9">6</text>
</g>
<g font-size="1.8" fill="#006464">
<text x="234.8" y="17.4">+3V3</text>
<text x="84.3" y="18.6">+5V</text>
<text x="101.8" y="22.5">D1</text>
<text x="81.5" y="28.8">D2</text>
<text x="95.2" y="25">1N5819HW-7-F</text>
<text x="224.8" y="28.8">C14</text>
<text x="40.8" y="32.6">USB_C_Receptacle_USB2.0_16P</text>
<text x="54.7" y="30.1">J1</text>
<text x="74.9" y="31.3">1N5819HW-7-F</text>
<text x="161.2" y="31.3">+3V3</text>
<text x="224.8" y="31.3">100nF/16v</text>
<text x="244.7" y="35.2">INA3221</text>
<text x="244.7" y="32.6">U5</text>
<text x="59.9" y="37.7">VBUS</text>
<text x="133" y="39">AMS1117-3.3</text>
<text x="138.3" y="36.4">U1</text>
<text x="181.6" y="40.2">D8</text>
<text x="220.2" y="37.7">GND</text>
<text x="238.4" y="39.8" transform="rotate(-90 238.4 39.8)">VS</text>
<text x="243.4" y="41.2" transform="rotate(-90 243.4 41.2)">VPU</text>
<text x="61.1" y="42.8">CC1</text>
<text x="61.1" y="45.3">CC2</text>
<text x="78.9" y="43">5.1k</text>
<text x="102.8" y="46.6">10uF/6.3v</text>
<text x="110.3" y="44">C1</text>
<text x="123" y="44">C2</text>
<text x="135.1" y="42.8">VI</text>
<text x="140.6" y="46.5" transform="rotate(-90 140.6 46.5)">GND</text>
<text x="141.6" y="42.8">VO</text>
<text x="153.7" y="44">C3</text>
<text x="153.7" y="46.6">100nF/16v</text>
<text x="166.4" y="44">C4</text>
<text x="166.4" y="46.6">10uF/6.3v</text>
<text x="181.6" y="47.9">4.7k</text>
<text x="181.6" y="42.7">RED</text>
<text x="230.4" y="42.8">IN+1</text>
<text x="230.4" y="45.3">IN-1</text>
<text x="241.1" y="47.9">WARNING</text>
<text x="241.4" y="45.3">CRITICAL</text>
<text x="247.1" y="42.8">PV</text>
<text x="62" y="50.4">D-</text>
<text x="62" y="52.9">D-</text>
<text x="78.9" y="48.1">5.1k</text>
<text x="83.1" y="51.7">GND</text>
<text x="230.4" y="50.4">IN+2</text>
<text x="230.4" y="52.9">IN-2</text>
<text x="247.2" y="50.4">TC</text>
<text x="62" y="55.5">D+</text>
<text x="62" y="58">D+</text>
<text x="80" y="59.3">D3</text>
<text x="87.6" y="59.3">D4</text>
<text x="95.3" y="59.3">D5</text>
<text x="113.5" y="55.5">GND</text>
<text x="137.7" y="55.5">GND</text>
<text x="161.8" y="55.5">GND</text>
<text x="177" y="55.5">GND</text>
<text x="183.2" y="58">TS-1101-C-W</text>
<text x="188.5" y="55.5">SW1</text>
<text x="230.4" y="58">IN+3</text>
<text x="245.9" y="55.5">SDA</text>
<text x="246" y="58">SCL</text>
<text x="59.8" y="65.6">SBU1</text>
<text x="188.5" y="65.6">SW2</text>
<text x="188.5" y="61.8">1</text>
<text x="191.1" y="61.8">2</text>
<text x="230.4" y="60.6">IN-3</text>
<text x="238.4" y="64.3" transform="rotate(-90 238.4 64.3)">GND</text>
<text x="243.4" y="64.3" transform="rotate(-90 243.4 64.3)">EP</text>
<text x="247.2" y="60.6">A0</text>
<text x="49.1" y="68.8" transform="rotate(-90 49.1 68.8)">SHIELD</text>
<text x="56.7" y="68.8" transform="rotate(-90 56.7 68.8)">GND</text>
<text x="59.8" y="68.2">SBU2</text>
<text x="121.8" y="72">+3V3</text>
<text x="183.2" y="68.2">TS-1101-C-W</text>
<text x="188.5" y="72">1</text>
<text x="191.1" y="72">2</text>
<text x="254.5" y="69.4">GND</text>
<text x="72.9" y="74.5">GND</text>
<text x="80.6" y="77.6" transform="rotate(-90 80.6 77.6)">LESD5D5.0CT1G</text>
<text x="88.2" y="77.6" transform="rotate(-90 88.2 77.6)">LESD5D5.0CT1G</text>
<text x="95.9" y="77.6" transform="rotate(-90 95.9 77.6)">LESD5D5.0CT1G</text>
<text x="127" y="78.3">C5</text>
<text x="127" y="80.9">10uF/6.3v</text>
<text x="139.7" y="78.3">C6</text>
<text x="139.7" y="80.9">100nF/16v</text>
<text x="177" y="82.1">GND</text>
<text x="235.5" y="78.3">GND</text>
<text x="40.5" y="88.5">+3V3</text>
<text x="53.8" y="84.7">GND</text>
<text x="122.4" y="87.2">GND</text>
<text x="153.3" y="93.6">U2</text>
<text x="276.8" y="91">+3V3</text>
<text x="24.8" y="101.2">100nF/16v</text>
<text x="31.7" y="98.7">C22</text>
<text x="108" y="98.7">10k</text>
<text x="126.7" y="101.2">EN/CHIP_PU</text>
<text x="153.3" y="96.1">ESP32-C3-WROOM-02</text>
<text x="160.8" y="101.2">GPIO20/U0RXD</text>
<text x="209.4" y="98.7">+3V3</text>
<text x="36.1" y="107.5">GND</text>
<text x="64.7" y="103.7">+3V3</text>
<text x="108" y="103.7">C7</text>
<text x="108" y="106.3">1uF/25v</text>
<text x="152" y="102.5" transform="rotate(-90 152 102.5)">3V3</text>
<text x="161.1" y="103.7">GPIO21/U0TXD</text>
<text x="272.3" y="103.7">GND</text>
<text x="45.3" y="108.8">U8</text>
<text x="45.3" y="111.4">PCA9557PW</text>
<text x="62.2" y="113.9">10k</text>
<text x="69.9" y="113.9">10k</text>
<text x="103.4" y="112.6">GND</text>
<text x="126.7" y="108.8">GPIO0/ADC1_CH0/XTAL_32K_P</text>
<text x="126.7" y="111.4">GPIO1/ADC1_CH1/XTAL_32K_N</text>
<text x="159.5" y="108.8">GPIO18/USB_D-</text>
<text x="159.5" y="111.4">GPIO19/USB_D+</text>
<text x="193" y="111.4">10k</text>
<text x="200.7" y="111.4">10k</text>
<text x="214.6" y="111.4">10k</text>
<text x="235" y="108.8">J3</text>
<text x="235" y="111.4">JST</text>
<text x="36.1" y="116.4">SCL</text>
<text x="36.1" y="119">SDA</text>
<text x="44" y="117.4" transform="rotate(-90 44 117.4)">VDD</text>
<text x="46.9" y="116.4">IO0</text>
<text x="46.9" y="119">IO1</text>
<text x="97.7" y="116.4">+3V3</text>
<text x="158.7" y="116.4">GPIO2/ADC1_CH2</text>
<text x="158.7" y="119">GPIO3/ADC1_CH3</text>
<text x="226.6" y="119">GND</text>
<text x="262.8" y="117.7">+3V3</text>
<text x="36.1" y="121.5">~{RESET}</text>
<text x="46.9" y="121.5">IO2</text>
<text x="46.9" y="124.1">IO3</text>
<text x="158.7" y="121.5">GPIO4/ADC1_CH4</text>
<text x="158.7" y="124.1">GPIO5/ADC2_CH0</text>
<text x="210.7" y="124.1">+3V3</text>
<text x="36.1" y="129.1">A0</text>
<text x="36.1" y="131.7">A1</text>
<text x="46.9" y="126.6">IO4</text>
<text x="46.9" y="129.1">IO5</text>
<text x="46.9" y="131.7">IO6</text>
<text x="102.9" y="126.6">4.7k</text>
<text x="111.8" y="126.6">4.7k</text>
<text x="169.6" y="126.6">GPIO6</text>
<text x="169.6" y="129.1">GPIO7</text>
<text x="169.6" y="131.7">GPIO8</text>
<text x="247.6" y="127.8">RED</text>
<text x="248.8" y="130.3">D7</text>
<text x="257.9" y="127.8">BLUE</text>
<text x="260.2" y="130.3">D6</text>
<text x="36.1" y="134.2">A2</text>
<text x="44" y="135.4" transform="rotate(-90 44 135.4)">VSS</text>
<text x="46.9" y="134.2">IO7</text>
<text x="152" y="137.4" transform="rotate(-90 152 137.4)">GND</text>
<text x="168.4" y="136.8">GPIO10</text>
<text x="169.6" y="134.2">GPIO9</text>
<text x="198.1" y="135.5">10k</text>
<text x="207" y="135.5">10k</text>
<text x="247.2" y="132.9">4.7k</text>
<text x="258.6" y="132.9">4.7k</text>
<text x="41.1" y="146.9">GND</text>
<text x="94.1" y="149.5">J4</text>
<text x="149.1" y="146.9">GND</text>
<text x="84.4" y="152">Conn_02x02_Odd_Even</text>
<text x="135.5" y="152">DC_JACK</text>
<text x="70.7" y="160.9">74LVC2G07</text>
<text x="74.3" y="158.3">U3A</text>
<text x="142.2" y="160.3">C20</text>
<text x="32.9" y="163.4">+3V3</text>
<text x="142.2" y="162.9">47uF/50v</text>
<text x="21.4" y="172.3">C8</text>
<text x="124.1" y="172.3">DC_JACK</text>
<text x="137.7" y="172.3">GND</text>
<text x="168.6" y="173.6">VIN</text>
<text x="13.3" y="174.9">100nF/16v</text>
<text x="36.4" y="177.1" transform="rotate(-90 36.4 177.1)">VCC</text>
<text x="41.9" y="177.4">U3C</text>
<text x="41.9" y="179.9">74LVC2G07</text>
<text x="70.7" y="179.9">74LVC2G07</text>
<text x="74.2" y="177.4">U3B</text>
<text x="107.8" y="179.9">DC-005</text>
<text x="116.3" y="177.4">J5</text>
<text x="116.7" y="179.9">5.5-2.0MM</text>
<text x="157.2" y="176.1">10mR</text>
<text x="24.6" y="181.2">GND</text>
<text x="36.4" y="182.4" transform="rotate(-90 36.4 182.4)">GND</text>
<text x="120" y="182.5">4</text>
<text x="120" y="185">2</text>
<text x="138.4" y="181.2">TVS</text>
<text x="138.4" y="183.7">D11</text>
<text x="120" y="187.6">3</text>
<text x="33.5" y="193.9">GND</text>
<text x="133.9" y="195.2">GND</text>
</g>
<g font-size="1.8" fill="#c60">
<text x="72.4" y="33.9">VBUS</text>
<text x="86.4" y="33.9">VBUS_IN</text>
</g>
<g font-size="1.8" fill="#a90000">
<text x="67.3" y="36.6">A4</text>
<text x="67.3" y="41.7">A5</text>
<text x="132.6" y="41.7">3</text>
<text x="145.3" y="41.7">2</text>
<text x="227.3" y="41.7">12</text>
<text x="237.2" y="36.3" transform="rotate(-90 237.2 36.3)">4</text>
<text x="242.3" y="36.9" transform="rotate(-90 242.3 36.9)">16</text>
<text x="250.1" y="41.7">10</text>
<text x="67.2" y="44.2">B5</text>
<text x="227.3" y="44.2">11</text>
<text x="250.8" y="44.2">9</text>
<text x="250.8" y="46.7">8</text>
<text x="67.2" y="51.8">B7</text>
<text x="67.3" y="49.3">A7</text>
<text x="139.4" y="49" transform="rotate(-90 139.4 49)">1</text>
<text x="227.3" y="49.3">15</text>
<text x="227.3" y="51.8">14</text>
<text x="250.1" y="49.3">13</text>
<text x="67.2" y="56.9">B6</text>
<text x="67.3" y="54.4">A6</text>
<text x="227.9" y="56.9">2</text>
<text x="227.9" y="59.4">1</text>
<text x="250.8" y="54.4">7</text>
<text x="250.8" y="56.9">6</text>
<text x="250.8" y="59.4">5</text>
<text x="67.3" y="64.5">A8</text>
<text x="184.7" y="60.7">1</text>
<text x="194.9" y="60.7">2</text>
<text x="67.2" y="67.1">B8</text>
<text x="184.7" y="70.9">1</text>
<text x="194.9" y="70.9">2</text>
<text x="237.2" y="66.7" transform="rotate(-90 237.2 66.7)">3</text>
<text x="242.3" y="67.4" transform="rotate(-90 242.3 67.4)">17</text>
<text x="48" y="73.7" transform="rotate(-90 48 73.7)">S1</text>
<text x="55.6" y="73.6" transform="rotate(-90 55.6 73.6)">A1</text>
<text x="123.8" y="100.1">2</text>
<text x="150.9" y="97.2" transform="rotate(-90 150.9 97.2)">1</text>
<text x="176.5" y="100.1">11</text>
<text x="123.1" y="107.7">18</text>
<text x="176.5" y="102.6">12</text>
<text x="176.5" y="107.7">13</text>
<text x="229.8" y="107.7">3</text>
<text x="229.8" y="105.2">4</text>
<text x="42.9" y="113.1" transform="rotate(-90 42.9 113.1)">16</text>
<text x="123.1" y="110.2">17</text>
<text x="176.5" y="110.2">14</text>
<text x="229.8" y="112.8">1</text>
<text x="229.8" y="110.2">2</text>
<text x="33.6" y="115.3">1</text>
<text x="33.6" y="117.9">2</text>
<text x="51.4" y="115.3">6</text>
<text x="51.4" y="117.9">7</text>
<text x="176.5" y="115.3">16</text>
<text x="176.5" y="117.9">15</text>
<text x="33" y="120.4">15</text>
<text x="50.8" y="122.9">10</text>
<text x="50.8" y="125.5">11</text>
<text x="51.4" y="120.4">9</text>
<text x="177.1" y="120.4">3</text>
<text x="177.1" y="122.9">4</text>
<text x="177.1" y="125.5">5</text>
<text x="33.6" y="128">3</text>
<text x="33.6" y="130.6">4</text>
<text x="50.8" y="128">12</text>
<text x="50.8" y="130.6">13</text>
<text x="177.1" y="128">6</text>
<text x="177.1" y="130.6">7</text>
<text x="33.6" y="133.1">5</text>
<text x="42.9" y="137.9" transform="rotate(-90 42.9 137.9)">8</text>
<text x="50.8" y="133.1">14</text>
<text x="176.5" y="135.6">10</text>
<text x="177.1" y="133.1">8</text>
<text x="90.1" y="154.7">1</text>
<text x="99" y="154.7">2</text>
<text x="90.1" y="157.2">3</text>
<text x="99" y="157.2">4</text>
<text x="35.3" y="170.9" transform="rotate(-90 35.3 170.9)">5</text>
<text x="65.3" y="168.7">1</text>
<text x="85.7" y="168.7">6</text>
<text x="122.5" y="181.4">4</text>
<text x="122.5" y="183.9">2</text>
<text x="35.3" y="186.1" transform="rotate(-90 35.3 186.1)">2</text>
<text x="65.3" y="187.7">3</text>
<text x="85.7" y="187.7">4</text>
<text x="122.5" y="186.4">3</text>
</g>
<g font-size="1.8" fill="#0f0f0f">
<text x="256.9" y="46.6">WARNING</text>
<text x="257.1" y="44.1">CRITICAL</text>
<text x="96.3" y="51.7">USB_D-</text>
<text x="96.3" y="54.3">USB_D+</text>
<text x="256.6" y="54.3">SDA</text>
<text x="256.6" y="56.8">SCL</text>
<text x="201.8" y="60.6">EN</text>
<text x="199.4" y="70.8">BOOT</text>
<text x="270.5" y="89.8">SDA</text>
<text x="270.6" y="92.4">SCL</text>
<text x="97.8" y="100">EN</text>
<text x="180.1" y="107.6">USB_D-</text>
<text x="218.4" y="107.6">HOST_RX</text>
<text x="180.1" y="110.1">USB_D+</text>
<text x="218.4" y="110.1">HOST_TX</text>
<text x="74.1" y="117.8">TRIG_RESET</text>
<text x="74.9" y="115.2">TRIG_BOOT</text>
<text x="196.9" y="115.2">LED_STATUS</text>
<text x="199.9" y="117.8">LED_WIFI</text>
<text x="16.5" y="125.4">~{PCA9557_RST}</text>
<text x="180" y="120.3">W1</text>
<text x="183.6" y="125.4">HOST_TX</text>
<text x="198.5" y="122.8">WARNING</text>
<text x="183.3" y="127.9">HOST_RX</text>
<text x="180" y="135.5">W2</text>
<text x="189.2" y="140.6">BOOT</text>
<text x="215.5" y="138.1">~{PCA9557_RST}</text>
<text x="220.3" y="140.6">CRITICAL</text>
<text x="242.6" y="138.1">LED_STATUS</text>
<text x="255.3" y="138.1">LED_WIFI</text>
<text x="83.8" y="154.6">W2</text>
<text x="106.4" y="154.6">POWER</text>
<text x="83.8" y="157.1">W1</text>
<text x="107.1" y="157.1">RESET</text>
<text x="47" y="168.6">TRIG_BOOT</text>
<text x="89.8" y="168.6">POWER</text>
<text x="47" y="187.6">TRIG_RESET</text>
<text x="90.6" y="187.6">RESET</text>
</g>
<g font-size="1.8" fill="#f00">
<text x="217.2" y="59.3">SENSE-</text>
<text x="169.8" y="188" transform="rotate(-90 169.8 188)">SENSE-</text>
</g>
<g font-size="1.8" fill="#0000c2">
<text x="259.8" y="62.8">addr:</text>
<text x="265.9" y="62.8">0x40</text>
<text x="153.4" y="88.5">ESP32-C3-WROOM-02-N4</text>
<text x="183.9" y="88.5">PCB</text>
<text x="188.9" y="88.5">Ant</text>
<text x="153.4" y="90.5">ESP32-C3-WROOM-02U-N4</text>
<text x="185.3" y="90.5">Ext</text>
<text x="189.3" y="90.5">Ant</text>
</g>
<g font-size="1.8" fill="#989898">
<text x="194.1" y="88.2">Conn_01x02_Pin</text>
<text x="200.7" y="90.8">J2</text>
<text x="255.7" y="101.2">Conn_01x04_Pin</text>
<text x="262.3" y="103.7">J8</text>
<text x="158.8" y="160.3">C21</text>
<text x="158.8" y="162.9">47uF/50v</text>
</g>
<g font-size="1.8" fill="#aaa">
<text x="265.4" y="89.9">4</text>
<text x="198" y="95">1</text>
<text x="198" y="92.5">2</text>
<text x="265.4" y="95">2</text>
<text x="265.4" y="92.5">3</text>
<text x="265.4" y="97.5">1</text>
</g>
<g font-size="1.8" fill="#725600">
<text x="22.7" y="119">SDA</text>
<text x="22.8" y="116.4">SCL</text>
<text x="76.4" y="124.1">SW_5v</text>
<text x="76.4" y="121.5">SW_12v</text>
<text x="91.3" y="131.7">SDA</text>
<text x="91.3" y="134.2">SCL</text>
</g>
<g font-size="1.4" fill="#006464">
<text x="79.9" y="40.4">R1</text>
<text x="79.9" y="45.4">R2</text>
<text x="181.6" y="45.2">R15</text>
<text x="107.9" y="96">R3</text>
<text x="62.2" y="111.2">R9</text>
<text x="69.8" y="111.2">R10</text>
<text x="193" y="108.7">R23</text>
<text x="200.6" y="108.7">R26</text>
<text x="214.6" y="108.7">R25</text>
<text x="102.8" y="123.9">R8</text>
<text x="111.7" y="123.9">R7</text>
<text x="198.1" y="132.8">R24</text>
<text x="207" y="132.8">R6</text>
<text x="249.3" y="135.4">R5</text>
<text x="260.7" y="135.4">R4</text>
<text x="158.4" y="173.5">R14</text>
</g>
</svg>
